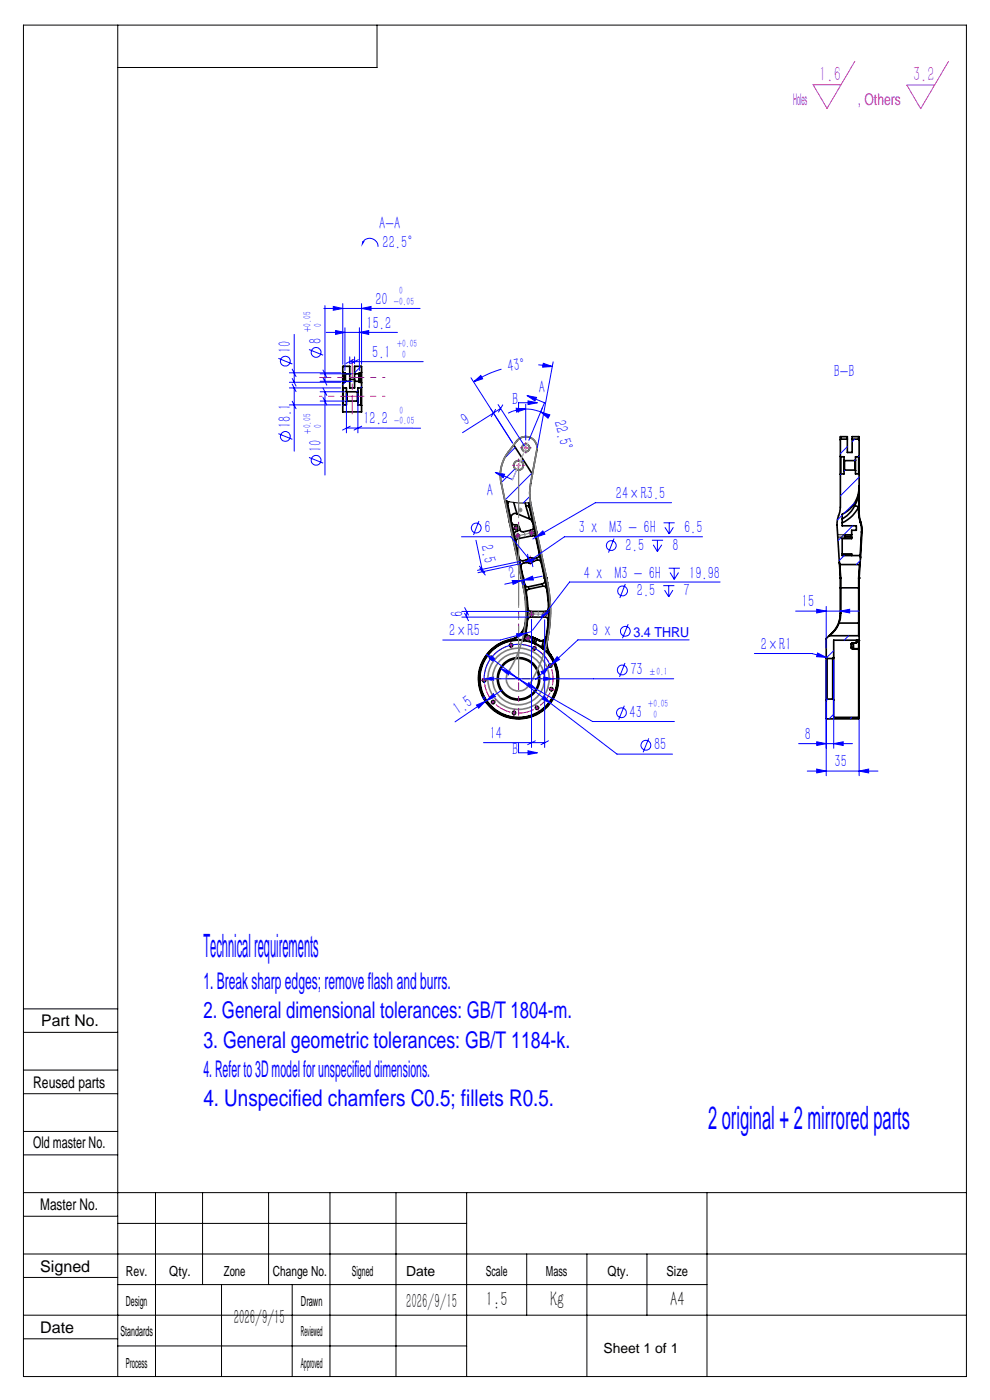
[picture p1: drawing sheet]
<svg xmlns="http://www.w3.org/2000/svg" width="210mm" height="297mm" viewBox="0 0 210 297" stroke-linecap="round" stroke-linejoin="round" font-family="sans-serif">
<path d="M107.1 106.3l.5 .1a13.2 13.2 0 0 0 4.5 .2h.4" fill="none" stroke="#000" stroke-width=".21"/>
<g fill="none" stroke="#000" stroke-width=".35">
<path d="M72.7 79v2.2M72.7 79v-1.3h1.5v1.6M72.7 79l.1 .1M72.8 79.1v2M72.8 79.1l.4 .1M73.2 79.2v1.8M73.2 79.2l.1 .1M73.3 79.3v1.6M73.3 79.3h.9M74.2 79.3v1.6M75.2 79.3v1.6M75.2 79.3h.9"/>
<path d="M76.1 79.3v1.6M76.2 79.2v1.8M76.2 79.2l-.1 .1M76.6 79.1v2M76.6 79.1l-.4 .1M76.7 79v2.2M76.7 79v-1.3h-1.5v1.6M76.7 79l-.1 .1M72.7 82.2v3.8M72.7 82.2l.1 .1M72.7 86v1.4h4v-1.4M72.7 81.2v1"/>
<path d="M72.8 82.3v3.6M72.8 85.9l-.1 .1M72.8 82.3h.7v.7M72.8 81.1l-.1 .1M73.2 81l-.4 .1M73.3 80.9l-.1 .1M73.3 80.9h.9M73.5 83l.1 .1M73.5 83v2.2M73.5 85.2v.7h-.7M73.6 85.1l-.1 .1M73.6 83.1v2"/>
<path d="M73.6 85.1h2.2M73.6 83.1h2.2M74.2 80.9v1.4h1v-1.4M74.2 80.5h1M75.2 80.9h.9M75.8 85.1l.1 .1M75.8 83.1v2M75.9 83l-.1 .1M75.9 83v2.2M75.9 85.2v.7h.7M76.1 80.9l.1 .1M76.2 81l.4 .1"/>
<path d="M76.6 82.3v3.6M76.6 85.9l.1 .1M76.6 82.3h-.7v.7M76.6 81.1l.1 .1M76.7 82.2v3.8M76.7 82.2l-.1 .1M76.7 81.2v1M109 94.4l3.9 6.2M178.3 96.8v3.8M178.3 96.8v.1M178.3 93.3v3.5M178.3 92.6v.7"/>
<path d="M178.3 93.2v.1M178.3 96.9v3.6M178.3 92.6h1.4v.6M178.3 92.6v.6M178.3 93.2h1.4M178.3 96.9h.7v.7M179 97.6l.1 .1M179 97.6v2.2M179 99.8v.7h-.7M179.1 97.7v2M179.1 99.7l-.1 .1M179.1 97.7h2.3"/>
<path d="M179.1 99.7h2.3M179.7 93.2v2.8h1.1v-2.8M180.8 93.2h1.3M181.4 97.7v2M181.4 99.7l.1 .1M181.5 97.6l-.1 .1M181.5 97.6v2.2M181.5 99.8v.7h.6M182.1 92.6l.1 .7M182.1 93.2l.1 .1M182.1 96.9v3.6M182.1 92.6h-1.3v.6"/>
<path d="M182.1 92.6v.6M182.1 96.9h-.6v.7M182.2 96.8v3.8M182.2 93.3v3.5M182.2 96.8l-.1 .1M107.1 106.4h.1M107.1 106.4l.5 2.1M107.2 106.3v.1M107.2 106.4l.5 2M107.2 106.4l.3 .1M107.4 106.3l.1 .2M107.5 106.5l.4 2"/>
<path d="M107.5 106.4h.1M107.6 106.4l-.1 .1M107.6 106.4l.1 .5M107.6 108.5l.5 2.2M107.6 106.4h.1M107.7 106.9l.3 1.7M107.7 108.4l.5 2.3M107.7 108.4l-.1 .1M107.7 108.4l.2 .1M107.9 108.5l.5 2.3M107.9 108.5l.1 .1M107.9 106.4l-.2 .5"/>
<path d="M108 108.6l.5 2.2M108.1 110.7h.1M108.1 110.7l2.5 12M108.2 110.7l.2 .1M108.2 110.7l2.5 11.9M108.4 110.8h.1M108.4 110.8l2.5 11.8M108.5 110.8a.97 .97 0 0 0 1.2 .6l.4 .5M108.5 110.8l2.5 11.8M109 106.6l.6 2.4M109.6 109a1 1 0 0 0-1.2 1.2M109.6 109l2.8 1.1"/>
<path d="M110.1 118.4a.67 .67 0 0 0 .8 .6l.8-.2 .3-.2M110.1 111.9a.94 .94 0 0 1-.8 1l-.2 .6M111.4 106.7l.1 .6M111.5 107.3h.6l.2 .3M111.5 107.3l.9 2.8M112.1 106.6l.2 1M112.1 119.4l-.4-.1-.6 .1a.73 .73 0 0 0-.6 .9M112.2 106.6l.5 2.2M112.3 107.6l.3 1.2M112.4 110.1l.6 .8M112.4 106.6l.1 .6M112.5 107.2l.4 1.7"/>
<path d="M112.6 108.8l.4 2M112.6 107.2h-.1M112.6 107.2l.4 1.7M112.7 108.8l.4 1.9M112.7 108.8h-.1M112.7 108.8l.2 .1M112.9 108.9l.4 1.9M112.9 108.9h.1M112.9 100.6l-.3 1.9a12.9 12.9 0 0 0 0 4.7M112.9 100.6l1-5.1a2.41 2.41 0 0 0-1.4-2.7 2.41 2.41 0 0 0-2.9 .8 13.5 13.5 0 0 0-3.2 5.1l-.2 1.5v1.5l.9 4.7M113 119.2l.2-.2 .8-.2a.67 .67 0 0 1 .8 .6M113 110.8l.4 2.1"/>
<path d="M113 108.9l.4 1.9M113.1 110.7l.4 2.2M113.1 110.7l-.1 .1M113.1 110.7l.2 .1M113.2 111.7a.68 .68 0 0 1-.6 .8l-1.5 .3a.82 .82 0 0 1-1-.9M113.3 110.8l.4 2.1M113.3 110.8h.1M113.4 112.9h.1M113.4 110.8l.4 2.1M113.4 112.9l2.1 9.7M113.5 112.9h.2M113.5 112.9l2.1 9.7"/>
<path d="M113.7 114.2a.63 .63 0 0 0-.8-.5l-2.9 .6a.73 .73 0 0 0-.6 .8M113.7 112.9l2.1 9.7M113.8 112.9h-.1M113.8 112.9l2.3 10.7M114.4 117.5a.67 .67 0 0 1-.5 .9l-.7 .1-.4-.1M178 119.3l.2 .5M178.2 119.8h4.1M178.2 119.8l.1 2.9M178.3 100.6l-.1 8a6.5 6.5 0 0 0-.6 2.8l.7 11.2M178.3 100.5v.1M178.6 117.5h2.1v.4M179.2 113.5v.4"/>
<path d="M179.2 113.5h1.4M179.2 113.9h1.4M180.6 113.5v.4M180.6 113.9l.1 .1M180.7 113.4l-.1 .1M180.7 113.4v.6M180.7 114v.3h-2.1v3.6h3.9M181.3 107.3a7.1 7.1 0 0 0 .9-3.5l-.1 3.8M181.3 107.3l-1.2 1.6-1.5 1.2M181.3 107.3l.8 .3M182.1 107.6l-1.2 1.8-1.1 .8-1.2 .7M182.1 108.8l.4 2"/>
<path d="M182.1 100.5l.1 .1M182.1 107.6v1.2M182.2 103.1a6.5 6.5 0 0 1-3.6 6v2.4h3v1h-.9v.9M182.2 108.8h-.1M182.2 108.8l.4 1.9M182.2 100.6v8.2M182.3 119.8l-.2 2.9M182.5 117.9v.5M182.5 119.3l-.2 .5M182.5 119.3l-.3 3.3M182.5 110.8l.2 .9v1.2M182.5 118.4v.9"/>
<path d="M182.6 110.7l-.1 .1M182.6 110.7l.2 1v1.2M182.7 112.9h.1M182.7 112.9l-.2 5M182.8 112.9l-.3 5.5M108.3 135.7v.1M108.3 135.7a8.5 8.5 0 0 0-6.3 11.2 8.5 8.5 0 0 0 12 4.6 8.5 8.5 0 0 0 2.8-12.5M108.3 135.8a8.4 8.4 0 0 0-6.2 11.1 8.4 8.4 0 0 0 11.9 4.5 8.4 8.4 0 0 0 2.7-12.4M110.6 122.7l.5 2M110.7 122.6h.1M110.7 122.6l-.1 .1M110.7 122.6h.2"/>
<path d="M110.7 122.6l.4 2.1M110.9 122.6h.1M110.9 122.6l.4 2M111 122.6h-.1M111 122.6l.4 2M111.1 124.7h.1M111.1 124.7a26.5 26.5 0 0 1 .3 7.5M111.1 135.8a8.3 8.3 0 0 0-9.2 9.9 8.3 8.3 0 0 0 12.4 5.4 8.3 8.3 0 0 0 1.1-13.4M111.1 135.8h.1M111.1 135.9a8.2 8.2 0 0 0-9.1 9.8 8.2 8.2 0 0 0 12.3 5.4 8.2 8.2 0 0 0 1-13.4M111.1 135.8v.1M111.1 135.9l1.7 .4"/>
<path d="M111.1 124.7a24.9 24.9 0 0 1 .4 7.5M111.2 135.8l-.1 .1M111.2 135.8l1.7 .4M111.3 124.6h.1M111.3 124.6a24.3 24.3 0 0 1-.2 11.2M111.4 124.6a24.3 24.3 0 0 1-.2 11.2M111.4 132.2h.1M111.4 132.2a4 4 0 0 1-3.1 3.5M111.5 134.3l.3 .5 .5 .3M111.5 132.2a4.2 4.2 0 0 1-3.2 3.6M111.6 133.9a1 1 0 0 0 .7 1.1M111.9 131.5a.66 .66 0 0 1 .7-.6h3a.72 .72 0 0 1 .7 .8"/>
<path d="M112.3 135v.1M112.3 135.1l.8 .2M112.3 135l.8 .2M112.8 136.3l.3 .1M112.9 136.2l.3 .1M112.9 136.2l-.1 .1M113.1 135.3l-.2 .9M113.1 135.3l.3 .2M113.1 135.2l.3 .1M113.1 135.2v.1M113.1 136.4l.4 .2M113.2 136.3l-.1 .1"/>
<path d="M113.2 136.3l.4 .2M113.4 135.3v.2M113.4 135.3l.4 .2M113.4 135.5l-.2 .8M113.4 135.5l.4 .1M113.5 136.6l1.4 .8M113.6 136.5l-.1 .1M113.6 136.5l1.3 .8M113.8 135.6l-.2 .9M113.8 135.6l.5 .3M113.8 135.5v.1M113.8 135.5l.6 .3"/>
<path d="M114.3 135.9l.4 .1h.6M114.4 135.8l-.1 .1M114.4 135.8l.8 .1M114.9 137.4l.4 .3M114.9 137.3l.4 .3M114.9 137.3v.1M115.2 135.9l.1 .1M115.3 137.6l.1 .1M115.3 137.6v.1M115.3 136l-.4 1.3M115.4 137.7h-.1M115.5 122.6h.1"/>
<path d="M115.5 122.6v.1M115.5 122.7l.2 1M115.6 122.6h.1M115.6 122.6l-.1 .1M115.6 123a.73 .73 0 0 1-.6 .9l-2.9 .6a.67 .67 0 0 1-.8-.6M115.6 122.6h.2M115.6 122.6l.2 1.1M115.7 123.7a29 29 0 0 1-.4 13.9M115.8 122.6h.1M115.8 123.7h-.1M115.8 123.7a28.7 28.7 0 0 1-.4 14M115.8 135.3l-.6 .6"/>
<path d="M115.8 122.6l.2 1M115.9 135.1l-.3 .5-.3 .4M115.9 122.6h-.1M115.9 122.6h.1M116 124.9a.69 .69 0 0 0-.9-.5l-2.9 .6a.67 .67 0 0 0-.5 .8M116 123.6a29 29 0 0 1 0 12.1M116 135.7a4.1 4.1 0 0 0 .7 3.3M116 135.7h.1M116.1 123.6h-.1M116.1 123.6a29 29 0 0 1 0 12.1M116.1 135.7a4 4 0 0 0 .7 3.3M116.3 129a.67 .67 0 0 1-.7 .7h-3a.72 .72 0 0 1-.7-.7"/>
<path d="M116.8 139h-.1M175.3 139.5l.1 .2M175.3 139.5v9M175.4 139.7v8.6M175.4 139.7h1.2M175.8 134.9l-.5 .6v4M176 134.9h-.2M176 134.9h6.1M176.5 134.3l-.7 .6M176.5 134.3h.1M176.6 134.3l-.6 .6M176.6 139.7v8.6"/>
<path d="M176.8 139.5l-.2 .2M176.8 139.5v9M177.9 132.1l-.7 1.3-.7 .9M177.9 132.1l.1 .1M178 132.2l-.7 1.2-.7 .9M178 132.2h4.1M178.3 122.6v.1M178.3 130.1l-.4 2M178.3 124.7h.1M178.3 130.1h.1M178.3 124.7v5.4M178.3 122.6v2.1"/>
<path d="M178.3 130.1v1.1l-.3 1M178.3 124.7h3.8M178.3 122.7v2M180.6 136.6v.8M180.6 137.4l.2 .3h.2M180.7 136.5l-.1 .1M180.7 136.5v.8M180.7 137.3l-.1 .1M180.7 137.3l.1 .3h.2M181 136.4l-.4 .2M181 136.4h.1M181 137.6v.1"/>
<path d="M181 136.4v1.2M181 136.4h.3M181 137.7h1.1M181 137.6h1.1M181.1 136.4l-.4 .1M181.3 136.4h.1M181.6 135.9v.4M181.6 136.3l-.3 .1M181.6 135.9h.1M181.6 135.9h.5M181.8 136.2l-.4 .2M181.8 136.2l-.2 .1"/>
<path d="M181.8 135.9v.3M182.1 137.7v14.5M182.1 135.8v.1M182.1 134.9l.1 .1M182.1 132.2v2.7M182.1 132.2h.1M182.1 124.7h.1M182.1 124.7v7.5M182.1 137.6v.1M182.1 137.6l.1 .1M182.1 135.9h.1M182.1 135.9v1.7"/>
<path d="M182.1 135.8h-5.3v3.7M182.1 122.7v2M182.2 135.8l-.1 .1M182.2 137.7h-.1M182.2 137.7v14.6M182.2 135.7l-.1 .1M182.2 132.2v2.8M182.2 122.6l-.1 .1M182.2 135.7v.1M182.2 124.7v7.5M182.2 135.8v1.9M182.2 122.6h.1"/>
<path d="M182.2 122.6v2.1M182.2 135v.7M175.3 148.5v4h6.9v-.2M175.4 148.3l-.1 .2M175.4 148.3h1.2M176.6 148.3l.2 .2M176.8 148.5v3.7h5.3M182.1 152.2l.1 .1"/>
<circle cx="110" cy="98.7" r="1.01"/>
<circle cx="111.5" cy="95" r=".81"/>
<circle cx="109.5" cy="112" r=".26"/>
<circle cx="109.5" cy="112" r=".35"/>
<circle cx="109.8" cy="113.7" r=".35"/>
<circle cx="109.8" cy="113.7" r=".25"/>
<circle cx="112.4" cy="118.9" r=".24"/>
<circle cx="112.5" cy="118.9" r=".59"/>
<circle cx="112.5" cy="118.9" r=".5"/>
<circle cx="112.5" cy="118.9" r=".35"/>
<circle cx="112.7" cy="113.1" r=".35"/>
<circle cx="112.8" cy="113.1" r=".25"/>
<circle cx="104.2" cy="139.6" r=".35"/>
<circle cx="108.4" cy="136.9" r=".35"/>
<circle cx="112" cy="135.4" r=".36"/>
<circle cx="112" cy="135.4" r=".25"/>
<circle cx="112.7" cy="130.3" r=".35"/>
<circle cx="112.8" cy="130.3" r=".25"/>
<circle cx="113.4" cy="137.5" r=".33"/>
<circle cx="115.5" cy="130.3" r=".26"/>
<circle cx="115.5" cy="130.3" r=".35"/>
<circle cx="102.7" cy="144.3" r=".35"/>
<circle cx="104.6" cy="148.9" r=".34"/>
<circle cx="109" cy="151.2" r=".35"/>
<circle cx="110" cy="144" r="4.3"/>
<circle cx="110" cy="144" r="4.5"/>
<circle cx="113.9" cy="150.2" r=".34"/>
<circle cx="116.7" cy="141.2" r=".34"/>
<circle cx="116.9" cy="146.2" r=".35"/>
</g>
<g fill="none" stroke="#00f" stroke-width=".21">
<path d="M76.9 51.4a1.78 1.78 0 0 1 2-.8 1.78 1.78 0 0 1 1.3 1.7M59.1 76l2.9 1.2M65.5 74.2l3 1.1M76.4 77.9l-1.2 1.2M59.1 92l2.9 1.2M65.5 97l3 1.2M72.9 85.9l-.2 .2M73.4 80.9l-.7 .7M73.7 85.1l-.2 .2M75.9 82.9l-.2 .2M76.7 82.1l-.2 .2M109.3 99.4l-3 3"/>
<path d="M109.3 94.9l-2.3 2.3M111.1 97.6l-.4 .4M179.2 99.7l-.2 .2M179.7 94.8l-1.4 1.4M181.3 93.2l-.5 .5M181.5 97.5l-.2 .2M182.2 96.7l-.1 .2M101.6 110.5l-1.2 3M112.4 105.3l-1.4 1.4M112.8 100.4l-5.7 5.7M130.2 114.3l-1.1 2.9M138.3 114.6h2.4"/>
<path d="M138.6 115.6l.9 1.4M139.5 114.6v2.4M140.4 115.6l-.9 1.4M140.8 110.9h2.3M141 111.9l1 1.4M142 110.9v2.4M142.8 111.9l-.8 1.4M178.4 100.5l-.1 .2M178.6 109.3l-1 1M179.1 117.9l-1.1 1M180.9 111.5l-3.1 3.2M181.3 106.6l-2.3 2.3"/>
<path d="M182.2 101.2l-3.9 4M182.5 119l-.9 .8M132.6 123.9l-1.1 3M133.2 132.4l-1.2 3M140.7 124.2h2.4M141 125.2l.9 1.4M141.9 120.5h2.3M141.9 124.2v2.4M142.1 121.5l.9 1.4M142.7 125.2l-.8 1.4M143 120.5v2.4M143.9 121.5l-.9 1.4"/>
<path d="M176.8 138l-1.5 1.6M180 134.9l-.9 .9M132.4 149.7l-1.2 3M132.6 140.6l-1.2 3M137.6 156.6l-1.2 3M175.6 148.3l-.3 .3M176.8 151.5l-.9 1M180.7 152.2l-.4 .3"/>
<circle cx="60.5" cy="76.6" r="1.05"/>
<circle cx="67" cy="74.8" r="1.04"/>
<circle cx="60.5" cy="92.6" r="1.04"/>
<circle cx="67" cy="97.7" r="1.04"/>
<circle cx="101" cy="112" r="1.04"/>
<circle cx="129.7" cy="115.7" r="1.05"/>
<circle cx="132.1" cy="125.4" r="1.04"/>
<circle cx="132.7" cy="133.9" r="1.05"/>
<circle cx="131.8" cy="151.2" r="1.04"/>
<circle cx="132" cy="142.1" r="1.05"/>
<circle cx="137" cy="158.1" r="1.04"/>
</g>
<path d="M76.9 51.1h.5l-.8 1.2z" fill="#00f"/>
<g fill="none" stroke="#000" stroke-width=".21">
<path d="M5 5.3h200v286.7h-200zM25 5.3v286.7M80 5.3v9h-55M109.2 112.1a.31 .31 0 0 1 .3-.4 .31 .31 0 0 1 .3 .4 .31 .31 0 0 1-.4 .2M109.5 113.8a.29 .29 0 0 1 .3-.4 .29 .29 0 0 1 .3 .3 .29 .29 0 0 1-.4 .3M112.2 119a.31 .31 0 0 1 .3-.4 .31 .31 0 0 1 .3 .3 .31 .31 0 0 1-.4 .3M112.5 113.1a.29 .29 0 0 1 .2-.3 .29 .29 0 0 1 .3 .3 .29 .29 0 0 1-.3 .2M177.7 113.4h2.9M177.7 113.9h2.9M111.7 135.5a.31 .31 0 0 1 .3-.4 .31 .31 0 0 1 .3 .3 .31 .31 0 0 1-.4 .3M112.5 130.3a.29 .29 0 0 1 .2-.3 .29 .29 0 0 1 .3 .3 .29 .29 0 0 1-.3 .3M115.3 130.4a.31 .31 0 0 1 .2-.4 .31 .31 0 0 1 .4 .4 .31 .31 0 0 1-.4 .2"/>
<path d="M178.2 130.6h.1M178.3 130.2l-.1 .4M5 214h20M5 219h20M5 232h20M5 227h20M5 245h20M5 240h20M5 258h20M5 253h200M25 259.5h74M33 253v39"/>
<path d="M43 253v19.5M57 253v19.5M70 253v39M84 253v39M99 253v39M150 253v39M5 271h20M5 266h200M5 279h200M25 272.5h125M47 272.5v19.5M62 272.5v19.5"/>
<path d="M111.7 266v13M124.5 266v26M137.2 266v13M5 284h20M25 285.5h74"/>
</g>
<g fill="none" stroke="#f00" stroke-width=".21" stroke-dasharray="15.2 1.3 1.3 1.3" stroke-linecap="butt">
<path d="M73.5 84.1h-.7M75.8 84.1h-2.2M75.9 84.1h.7M109.2 98.7h-.6M110 97.9v-.6M110 99.5v.6M110.7 95h-.4M110.8 98.7h.6M111.5 94.2v-.4M111.5 95.8v.4M112.3 95h.4M109.1 112h-.3"/>
<path d="M109.4 113.7h-.2M109.5 111.6v-.2M109.5 112.4v.3M109.8 113.3v-.3M109.8 114.1v.2M109.9 112h.2M110.2 113.7h.3M111.7 118.9h-.2M112.4 113h-.3M112.5 118.1v-.2M112.5 119.7v.2M112.8 112.6v-.2"/>
<path d="M112.8 113.4v.3M113.2 113h.2M113.3 118.9h.2M103.9 139.3l-.3-.2M104.2 139.5l-.2 .4M104.2 139.5l.3-.3M104.2 139.5l-.3-.2M104.2 139.5l.3 .3M104.5 139.8l.3 .2M107.7 137.1a7.3 7.3 0 0 0-3 1.8M108.3 136.5v-.4M108.4 136.9l-.4 .1"/>
<path d="M108.4 136.9l.4-.1M108.4 136.9l-.1-.4M108.4 136.9l.1 .3M108.5 137.2l.1 .4M111.6 135.4h-.2M112 135v-.3M112 135.8v.2M112.4 130.2h-.3M112.4 135.4h.3M112.7 137.2a7.3 7.3 0 0 0-3.5-.5M112.8 129.8v-.2M112.8 130.6v.3"/>
<path d="M113.2 130.2h.2M113.2 137.9l-.2 .3M113.4 137.5l-.4-.2M113.4 137.5l.3 .2M113.4 137.5l.2-.3M113.4 137.5l-.2 .4M113.6 137.2l.1-.3M115.2 130.3h-.3M115.6 129.9v-.2M115.6 130.7v.3M116 130.3h.2M102.3 144.3h-.3"/>
<path d="M102.7 144.3v.4M102.7 144.3v-.4M102.7 144.3h-.4M102.7 144.3h.4M102.8 145.1a7.3 7.3 0 0 0 1.3 3.2M103.1 144.3h.4M103.8 140.2a7.3 7.3 0 0 0-1.1 3.3M104.3 149.2l-.2 .2M104.6 148.9l.3 .3M104.6 148.9l-.2-.3M104.6 148.9l-.3 .3M104.6 148.9l.3-.3"/>
<path d="M104.9 148.6l.3-.2M105.2 149.5a7.3 7.3 0 0 0 3.1 1.6M109 151.6v.4M109.1 151.2l.4 .1M109.1 151.2h-.4M109.1 151.2l-.1 .4M109.1 151.2v-.4M109.1 150.8l.1-.3M109.9 151.3a7.3 7.3 0 0 0 3.3-.8M110 144h.4M110 144v-.4M110 144h-.4"/>
<path d="M110 144v.4M113.7 149.8l-.2-.3M113.9 150.1l.4-.2M113.9 150.1l-.3 .2M113.9 150.1l.2 .4M113.9 150.1l-.2-.3M114.1 150.5l.2 .3M114.6 149.7a7.3 7.3 0 0 0 2.1-2.8M116.4 141.3l-.3 .2M116.4 140.5a7.3 7.3 0 0 0-2.3-2.6M116.6 146.1l-.3-.1M116.8 141.2l-.2-.4"/>
<path d="M116.8 141.2l.1 .4M116.8 141.2l.3-.2M116.8 141.2l-.4 .1M117.1 141l.3-.1M117.2 145.4a7.3 7.3 0 0 0-.2-3.5M117.4 146.3l.3 .1"/>
</g>
<g fill="none" stroke="#f00" stroke-width=".21">
<path d="M109.6 98.7h.8M110 98.3v.8M111.1 95h.8M111.5 94.6v.8M109.1 112h.8M109.4 113.7h.8M109.5 111.6v.8M109.8 113.3v.8M112.1 118.9h.8M112.4 113.1h.8M112.5 118.5v.8M112.7 112.7v.7"/>
<path d="M111.6 135.4h.8M112 135v.8M112.4 130.3h.7M112.7 129.9v.8M115.1 130.3h.9M115.5 129.9v.8M116.6 146.1l.3 .1M116.9 146.2l-.1 .4M116.9 146.2l.4 .1M117.1 145.8l-.2 .4"/>
</g>
<g fill="none" stroke="#00f" stroke-width=".21">
<path d="M61.4 79.1h10.9M62 78.3l.8 1.6M62.4 70.9v10.2M67.9 79.3h6.8M68.5 78.5l.8 1.6M68.7 65.4h20.4M68.9 64.8v16.1M69.2 70.5h15.1M70.7 65l2 .4-2 .4zM71.2 70.1l2 .4-2 .4zM72.7 64.4v12.9M73.2 69.5v9.1"/>
<path d="M74.2 75.7v1.5M74.2 76.7h15.6M75 76.3l-1.6 .8M75.2 75.7v1.5M76 76.3l-1.6 .8M76.2 70.5l2-.4v.8zM76.2 69.5v9.1M76.7 65.4l2-.4v.8zM76.7 64.4v12.9M106.4 78.3a23 23 0 0 0-5.9 2.7M114.2 77.4l3 .3M115.3 77.1l1.9 .6-2.1 .2z"/>
<path d="M117.3 76.8l-3.3 18.2M61.4 82.3h10.9M61.4 85.9h10.9M61.4 81.1h10.9M62 81.5l.8 1.6M62 85.1l.8 1.6M62 80.3l.8 1.6M62.4 82.3v13.4M67.9 80.9h6.8M67.9 83.1h5.2M67.9 85.1h5.2M68.5 80.1l.8 1.6"/>
<path d="M68.5 82.3l.8 1.6M68.5 84.3l.8 1.6M68.9 83.1v17.7M73.5 83.5v8.3M73.5 90.8h15.7M74.3 90.4l-1.6 .8M75.9 83.5v8.3M76.7 90.4l-1.6 .8M99.9 80.1l8.8 13.9M100.5 81l1.5-1.3 .4 .7zM105.1 86.9l-.9 1.5M105.7 85.8l5.6 8.8"/>
<path d="M106.2 86.6l-8.1 5.2M106.6 85.9l-.9 1.5M109.5 86.6l2 .2-1.9 .6zM109.5 99.9l-.8 1.8-3.6-1.5M111.5 86.8a8.1 8.1 0 0 1 3.2 .6M111.5 86.8a8.5 8.5 0 0 0-3.7 .9M111.5 85.8v7.5M111.8 83.9l2 .4-.3 .8zM111.8 83.9l3.7 1.5-3.3 8M112 85.1l2 .3-2 .4zM114 85.4h-4v2.1M114.7 87.4l1.9 .6-.4 .7z"/>
<path d="M114.7 87.4l1.8 1M97.9 113.9h10.5l4.5 5.5M101 114.6l1.4 6.7M105.1 100.2l1.9 .4-.2 .7zM110.5 119.1l-9.2 1.9M110.6 119.6l-9.2 1.9M111.9 117.6l.4 1.7M112.6 118.5l.4 1.7M113.1 118.9l-1.7 .3M113.6 118.6l-1.8 .3M113.6 114l1.5-1.4 .5 .7zM113.6 114l-.6 .3"/>
<path d="M142.5 106.6h-16.2l-12.7 7.4M149 113.9h-29.3l-7.4 5.1M98 129.7h14.1M98 130.9h14.1M98.6 128.9l.8 1.6M98.6 130.1l.8 1.6M99 129.7v1.2M101.7 120.1l1.1 1.4M101.8 120.6l1.1 1.4M103.2 138.8l1.9 .9-.5 .7zM103.2 138.8l27.7 21.2h11.8M108.7 123.2h2l-1.9 .8z"/>
<path d="M109.6 134.4l2-.1-1.8 .9zM110.7 123.1l.2 1M110.7 123.2l-3.6 .7M111.1 123l1.9-.8 .1 .8zM111.1 123.1l.2 .9M111.1 123l-.4 .2M111.6 134.3l-5.5 1.5h-12.2M112.6 134l-1 .3M112.7 131.4v27.2M115 122.2l-3.9 .8M115.5 131.5v27.1M116.2 130.1l-1.6 .8"/>
<path d="M116.5 129.7l-1.6 .8M118.2 139.3l.5 .6-1.7 1.1zM146.2 135.7h-23.6l-6.1 5.7M152.8 123.5h-32l-7.8 10.2M160 138.6h12.2l3.1 .8M168.8 129.6h13.4M173.2 129.3l2.1 .3-2.1 .4zM173.4 138.5l1.9 .9-2.1-.1zM175.3 128.7v8.8M175.3 139.4l.1 .1M178.3 129.6l1.9-.3v.7zM101.1 149.6l1.9-.8-1.5 1.4z"/>
<path d="M102.4 148l.3 .4M102.6 157.5h12.9M102.7 147.8l.2 .4M102.7 144l2-.4v.8zM102.7 144h40.2M103 148.8l-6.5 4.3M103.2 148.6l-.2 .2M104.6 147.1l.5 .7-1.9 .8zM106.3 141.8l1.9 .7-.4 .7zM106.3 141.8l19.4 11.3h17.4M106.5 146.4l-3.3 2.2M110 157.7v2h4"/>
<path d="M112 159.3l2 .4-2 .4zM112.2 144.8l1.5 1.4-1.9-.7zM113.6 157.2l-1.7 .8M114.8 142.5l1.7-1.1-1.2 1.7zM115.3 143.6l2 .4-2 .4zM115.4 147.6l1.3 1.6-1.8-.9zM116.3 157.2l-1.5 .8M116.5 141.4l-2.9 2.8M116.8 141.4a7.3 7.3 0 0 0-8.6-4.5 7.3 7.3 0 0 0-5.4 8.1M169.4 157.8h11.4M173.2 157.4l2.1 .4-2.1 .3zM175.3 140v24.6"/>
<path d="M176.8 157.8l2.1-.4v.7zM176.8 140v18.7M182.2 152.7v11.9M171.2 163.6h15M173.2 163.2l2.1 .4-2.1 .4zM182.2 163.6l2.1-.4v.8z"/>
</g>
<g fill="none" stroke="#808080" stroke-width=".21">
<path d="M109.3 113.7h1M109.5 113.3l.7 .7M109.8 113.2v1M109.9 108.2h1M110 107.8l.7 .7M110.2 113.3l-.7 .7M110.3 107.7v1M110.7 107.8l-.7 .7M112 118.9h1M112.1 118.5l.7 .7M112.3 113.1h.9M112.4 112.7l.7 .7"/>
<path d="M112.5 118.4v1M112.7 112.6v1M112.8 118.5l-.7 .7M113.1 112.7l-.7 .7M111.5 135.4h1M111.7 135l.7 .7M112 134.9v1M112.3 130.3h.9M112.4 135l-.7 .7M112.4 129.9l.7 .7M112.7 129.8v1M113.1 129.9l-.7 .7"/>
<path d="M115 130.3h1.1M115.2 130l.7 .7M115.5 129.8v1M115.9 130l-.7 .7"/>
</g>
<g fill="none" stroke="#808080" stroke-width=".35">
<path d="M109.7 93.4a2.41 2.41 0 0 1 2.9-.5 2.41 2.41 0 0 1 1.3 2.6l-1.3 7a11.3 11.3 0 0 0 0 4.7l3.5 16.4a28.7 28.7 0 0 1-4.4 22.3 2.6 2.6 0 0 1-3.4 .1 2.6 2.6 0 0 1-.5-3.4 23.9 23.9 0 0 0 3.3-17.9l-4.8-22.2a7.8 7.8 0 0 1 1.5-6.5z"/>
<circle cx="110" cy="98.7" r="1"/>
<circle cx="111.5" cy="95" r=".8"/>
<circle cx="110" cy="144" r="6.5"/>
<circle cx="110" cy="144" r="5.5"/>
</g>
<path d="M109.2 144h-7M110 144.8v7M110.8 144h7" fill="none" stroke="#f00" stroke-width=".21" stroke-dasharray="15.2 1.3 1.3 1.3" stroke-dashoffset="13.6" stroke-linecap="butt"/>
<path d="M110 143.2v-44.6" fill="none" stroke="#f00" stroke-width=".21" stroke-dasharray="15.2 1.3 1.3 1.3" stroke-dashoffset="4.4" stroke-linecap="butt"/>
<path d="M76.6 80.1h-8.9" fill="none" stroke="#f00" stroke-width=".21" stroke-dasharray="15.2 1.3 1.3 1.3" stroke-dashoffset="12.7" stroke-linecap="butt"/>
<path d="M67.7 84.1h5.1M81.7 84.1h-5.1M81.7 80.1h-5.1" fill="none" stroke="#f00" stroke-width=".21" stroke-dasharray="15.2 1.3 1.3 1.3" stroke-dashoffset="14.6" stroke-linecap="butt"/>
<path d="M74.7 76.2v11.7" fill="none" stroke="#f00" stroke-width=".21" stroke-dasharray="15.2 1.3 1.3 1.3" stroke-dashoffset="11.3" stroke-linecap="butt"/>
<path d="M110 98.7l1.5-3.7" fill="none" stroke="#808080" stroke-width=".21" stroke-dasharray="15.2 1.3 1.3 1.3" stroke-dashoffset="15.1" stroke-linecap="butt"/>
<path d="M107.8 142.6l4.4 2.8" fill="none" stroke="#808080" stroke-width=".21" stroke-dasharray="15.2 1.3 1.3 1.3" stroke-dashoffset="14.5" stroke-linecap="butt"/>
<path d="M110 144v-45.3" fill="none" stroke="#808080" stroke-width=".21" stroke-dasharray="15.2 1.3 1.3 1.3" stroke-dashoffset="4" stroke-linecap="butt"/>
<path d="M111.2 112.8l.2 1.1M112.8 113l-3 .7M114.2 130.9v-1.2M115.6 130.3l-2.8-.1" fill="none" stroke="#808080" stroke-width=".21" stroke-dasharray="15.2 1.3 1.3 1.3" stroke-linecap="butt"/>
<path d="M181.3 13l-5.9 10-2.9-5h5.9M201.2 13l-5.9 10.1-2.9-5h5.9" fill="none" stroke="#f0f" stroke-width=".21"/>
<path d="M112 93.9l-3.3 8" fill="none" stroke="#c0c0c0" stroke-width=".21"/>
<g fill="#00f">
<path d="M76.2 70.5l2-.4v.8zM71.2 70.1l2 .4-2 .4z"/>
<path d="M70.7 65l2 .4-2 .4zM76.7 65.4l2-.4v.8z"/>
<path d="M105.1 100.2l1.9 .4-.2 .7zM111.8 83.9l2 .4-.3 .8z"/>
<path d="M112 85.1l2 .3-2 .4zM112 159.3l2 .4-2 .4z"/>
<path d="M178.3 129.6l1.9-.3v.7zM173.2 129.3l2.1 .3-2.1 .4z"/>
<path d="M102.7 144l2 .4v-.8zM115.3 143.6v.8l2-.4zM106.3 141.8l1.5 1.4 .4-.7zM112.2 144.8l-.4 .7 1.9 .7zM103.2 138.8l1.4 1.6 .5-.7zM115.4 147.6l-.5 .7 1.8 .9zM114.8 142.5l.5 .6 1.2-1.7zM118.2 139.3l-1.2 1.7 1.7-1.1zM113.6 114l2-.7-.5-.7zM109.6 134.4l.2 .8 1.8-.9zM173.4 138.5l-.2 .8 2.1 .1z"/>
<path d="M115.3 77.1l1.9 .6-2.1 .2zM100.5 81l1.5-1.3 .4 .7z"/>
<path d="M111.1 123l1.9-.8 .1 .8zM108.7 123.2h2l-1.9 .8z"/>
<path d="M104.6 147.1l.5 .7-1.9 .8zM101.1 149.6l1.9-.8-1.5 1.4z"/>
<path d="M173.2 157.4l2.1 .4-2.1 .3zM176.8 157.8l2.1-.4v.7zM173.2 163.2l2.1 .4-2.1 .4zM182.2 163.6l2.1-.4v.8z"/>
<path d="M114.7 87.4l1.9 .6-.4 .7zM109.5 86.6l2 .2-1.9 .6z"/>
</g>
<g font-size="6.8" fill="#00f">
<text x="43.1" y="203.1">Technical requirements</text>
<text x="150.2" y="239.5">2 original + 2 mirrored parts</text>
</g>
<g font-size="4.9" fill="#00f">
<text x="43.1" y="209.8">1. Break sharp edges; remove flash and burrs.</text>
<text x="43.1" y="216">2. General dimensional tolerances: GB/T 1804-m.</text>
<text x="43.1" y="222.2">3. General geometric tolerances: GB/T 1184-k.</text>
<text x="43.1" y="228.4">4. Refer to 3D model for unspecified dimensions.</text>
<text x="43.1" y="234.7">4. Unspecified chamfers C0.5; fillets R0.5.</text>
</g>
<g font-size="4.4" fill="#f0f">
<text x="173.8" y="17.1">1.6</text>
<text x="193.7" y="17.2">3.2</text>
</g>
<g font-size="4.4">
<text x="49.6" y="280.9">2026/9/15</text>
<text x="86.1" y="277.4">2026/9/15</text>
<text x="103.1" y="277.1">1:5</text>
<text x="116.7" y="277.1">Kg</text>
<text x="142.1" y="277.1">A4</text>
</g>
<g font-size="3.8" fill="#00f">
<text x="80.4" y="48.5">A-A</text>
<text x="81.2" y="52.5">22.5°</text>
<text x="79.6" y="64.7">20</text>
<text x="77.7" y="69.8">15.2</text>
<text x="61.7" y="74.9" transform="rotate(-90 61.7 74.9)">10</text>
<text x="68.2" y="73" transform="rotate(-90 68.2 73)">8</text>
<text x="79" y="76">5.1</text>
<text x="107.8" y="78.9" transform="rotate(-7 107.8 78.9)">43°</text>
<text x="114.3" y="83.5">A</text>
<text x="176.8" y="79.9">B-B</text>
<text x="108.7" y="86">B</text>
<text x="117.5" y="89.4" transform="rotate(76 117.5 89.4)">22.5°</text>
<text x="61.7" y="90.9" transform="rotate(-90 61.7 90.9)">18.1</text>
<text x="68.2" y="95.9" transform="rotate(-90 68.2 95.9)">10</text>
<text x="77.1" y="90.1">12.2</text>
<text x="98.8" y="90.4" transform="rotate(-32 98.8 90.4)">9</text>
<text x="103.3" y="105.3">A</text>
<text x="130.6" y="105.9">24×R3.5</text>
<text x="102.8" y="113.1">6</text>
<text x="122.8" y="113.1">3 x M3 - 6H</text>
<text x="145.1" y="113.1">6.5</text>
<text x="102" y="115.7" transform="rotate(78 102 115.7)">2.5</text>
<text x="132.7" y="116.8">2.5</text>
<text x="142.6" y="116.8">8</text>
<text x="108.2" y="122.9" transform="rotate(-12 108.2 122.9)">2</text>
<text x="123.8" y="122.7">4 x M3 - 6H</text>
<text x="146.2" y="122.7">19.98</text>
<text x="98.3" y="130.8" transform="rotate(-90 98.3 130.8)">6</text>
<text x="135.1" y="126.5">2.5</text>
<text x="145" y="126.5">7</text>
<text x="170.1" y="128.9">15</text>
<text x="95.2" y="135">2×R5</text>
<text x="125.6" y="135">9 x</text>
<text x="161.4" y="137.9">2×R1</text>
<text x="133.7" y="143.2">73</text>
<text x="97.2" y="151.8" transform="rotate(-34 97.2 151.8)">1.5</text>
<text x="133.6" y="152.3">43</text>
<text x="103.9" y="156.8">14</text>
<text x="108.7" y="160.2">B</text>
<text x="138.7" y="159.2">85</text>
<text x="170.7" y="157">8</text>
<text x="177" y="162.8">35</text>
</g>
<g font-size="3.4" fill="#f0f">
<text x="168.2" y="22.2">Holes</text>
<text x="181.9" y="22.2">, Others</text>
</g>
<g font-size="3.4">
<text x="8.7" y="217.7">Part No.</text>
<text x="7" y="230.8">Reused parts</text>
<text x="7" y="243.6">Old master No.</text>
<text x="8.5" y="256.6">Master No.</text>
<text x="8.5" y="269.8">Signed</text>
<text x="8.5" y="282.8">Date</text>
</g>
<g font-size="3">
<text x="26.7" y="270.6">Rev.</text>
<text x="35.9" y="270.6">Qty.</text>
<text x="47.5" y="270.6">Zone</text>
<text x="57.9" y="270.6">Change No.</text>
<text x="74.6" y="270.6">Signed</text>
<text x="86.1" y="270.6">Date</text>
<text x="103.1" y="270.6">Scale</text>
<text x="115.8" y="270.6">Mass</text>
<text x="128.9" y="270.6">Qty.</text>
<text x="141.4" y="270.6">Size</text>
<text x="26.7" y="277">Design</text>
<text x="63.8" y="277.2">Drawn</text>
<text x="25.6" y="283.4">Standards</text>
<text x="63.8" y="283.4">Reviewed</text>
<text x="26.7" y="290.2">Process</text>
<text x="63.8" y="290.2">Approved</text>
</g>
<text font-size="2.9" fill="#00f" x="134.4" y="135.1">3.4 THRU</text>
<text font-size="2.9" x="128" y="287">Sheet 1 of 1</text>
<g font-size="2.3" fill="#00f">
<text x="83.6" y="64.7">-0.05</text>
<text x="84.7" y="62.4">0</text>
<text x="65.9" y="70.4" transform="rotate(-90 65.9 70.4)">+0.05</text>
<text x="68.2" y="69.3" transform="rotate(-90 68.2 69.3)">0</text>
<text x="84.2" y="73.7">+0.05</text>
<text x="85.3" y="75.9">0</text>
<text x="84.8" y="87.8">0</text>
<text x="65.9" y="92" transform="rotate(-90 65.9 92)">+0.05</text>
<text x="68.2" y="90.9" transform="rotate(-90 68.2 90.9)">0</text>
<text x="83.6" y="90">-0.05</text>
<text x="137.7" y="143.2">±0.1</text>
<text x="137.5" y="150.1">+0.05</text>
<text x="138.6" y="152.3">0</text>
</g>
</svg>
